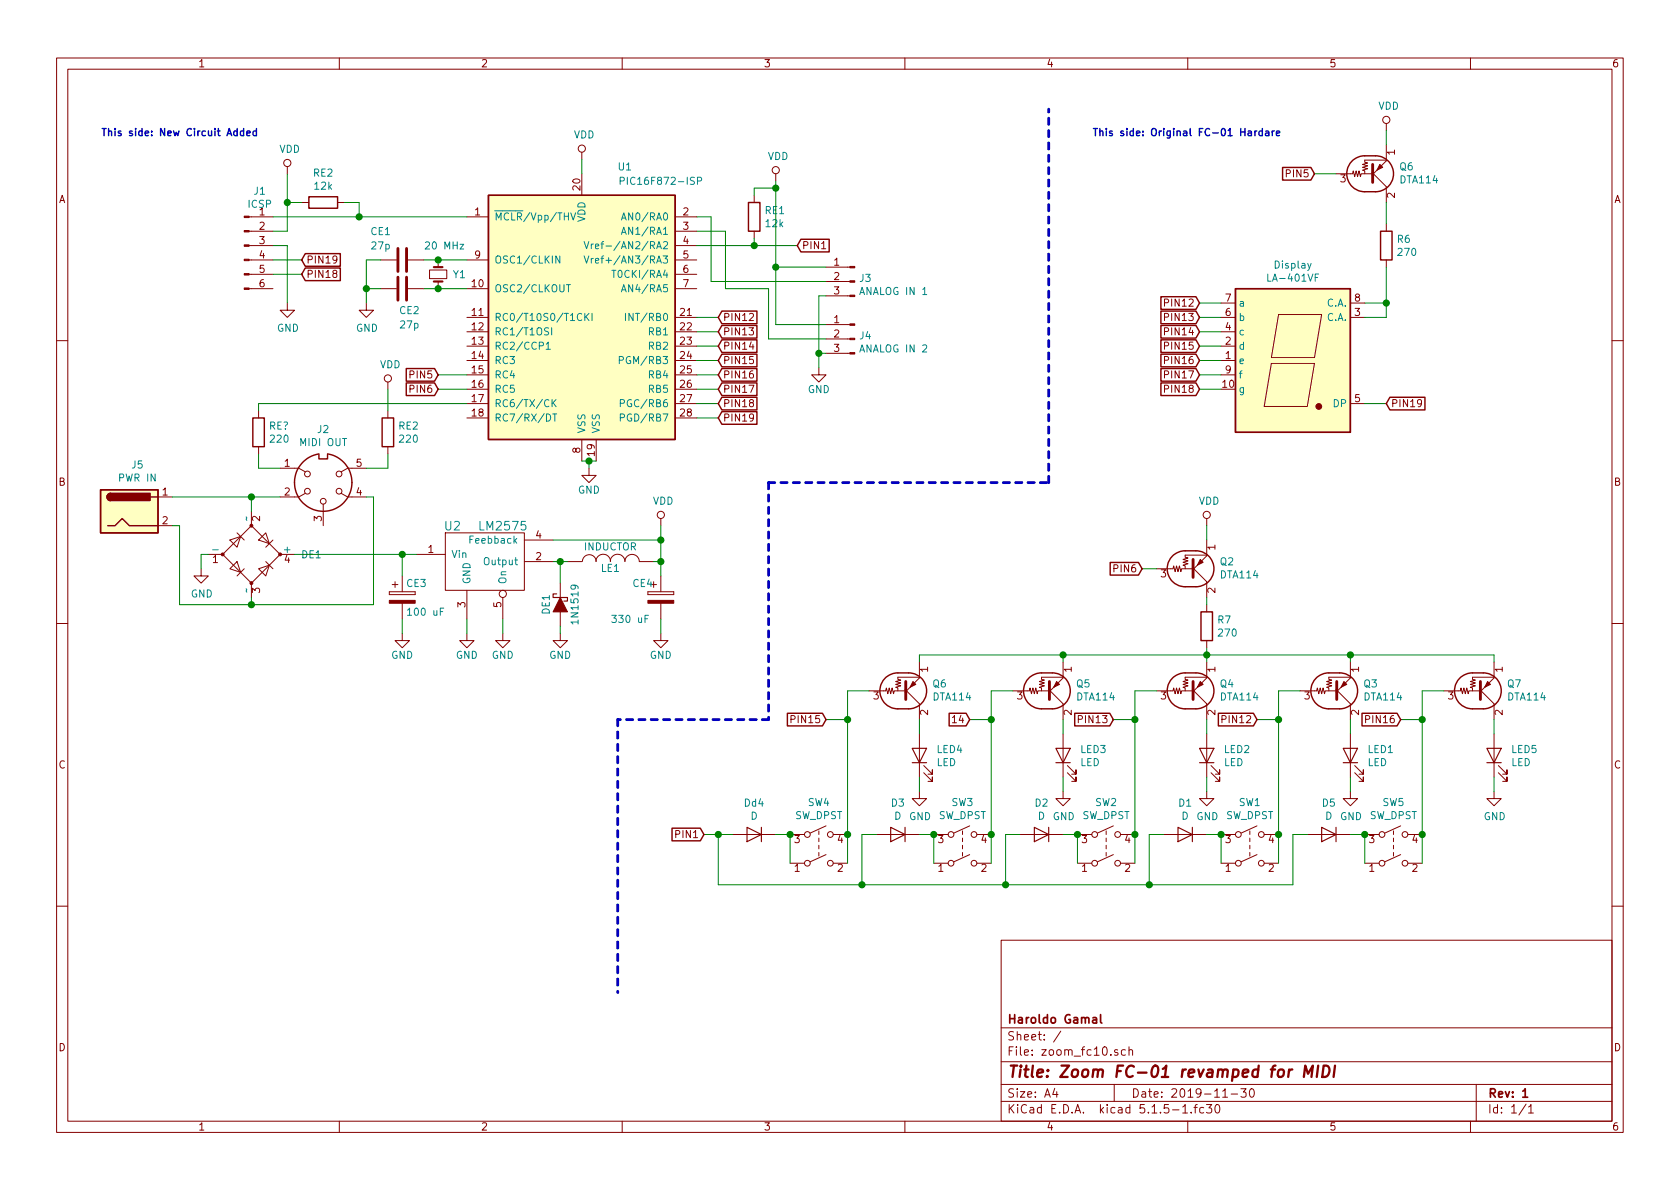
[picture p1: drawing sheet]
<svg xmlns="http://www.w3.org/2000/svg" width="297mm" height="210mm" viewBox="0 0 297 210" stroke-linecap="round" stroke-linejoin="round" font-family="sans-serif">
<g fill="none" stroke="#840000" stroke-width=".18">
<path d="M10 10.3h277v189.9h-277zM12 12.2h273v186.1h-273zM60 10.3v1.9M110 10.3v1.9M160 10.3v1.9M210 10.3v1.9M260 10.3v1.9M44 38.3h4.3M50.8 29.5v1.2M53.3 35.8h1.3M59.7 35.8h1.3M82.5 38.3h3.9"/>
<path d="M102.9 26.9v1.3M102.9 30.7v3.8M119.4 38.3h3.8M133.3 34.5v1.3M137.2 30.7v1.3M236.2 30.7h2.9l.2-.5 .2 1 .3-1 .2 1 .3-1 .2 1 .2-.5h1.9M242.6 30.5l2.5 2.5v2.8M245.1 25.6v2.8l-2.5 2.6M245.1 28.3h-3.8v.4l.5 .1-.9 .3 .9 .2-.9 .3 .9 .2-.9 .3 .4 .1v.5M245.1 21.8v1.3M245.1 39.6v1.3M44 51h4.3"/>
<path d="M44 48.5h4.3M44 46h4.3M44 43.4h4.3M44 40.9h4.3M50.8 53.6v1.3h1.3l-1.3 1.2-1.3-1.2h1.3M64.8 53.6v1.3h1.2l-1.2 1.2-1.3-1.2h1.3M67.3 51h2.8M67.3 46h2.8M72.1 51h2.8M72.1 46h2.8M75.9 47.7h3.1v1.6h-3.1zM77.5 46v1.2"/>
<path d="M77.5 49.8v1.2M82.5 51h3.9M82.5 46h3.9M82.5 56.1h3.9M82.5 58.7h3.9M119.4 51h3.8M119.4 48.5h3.8M119.4 46h3.8M119.4 43.4h3.8M119.4 40.9h3.8M119.4 56.1h3.8M119.4 58.7h3.8"/>
<path d="M133.3 40.9v1.3M145.3 44h.7M146 59.9h4.3M146 57.4h4.3M146 52.3h4.3M146 49.8h4.3M146 47.2h4.3M205.9 56.1l.6-.1 .1-.2v-.3l-.2-.1h-.5v1.3M205.9 58.6h.6l.1-.2v-.3l-.2-.1h-.5v1.2M205.9 53.5h.6l.1-.2v-.3l-.2-.1h-.5v1.2M215.9 56.1h2.5M215.9 58.7h2.5"/>
<path d="M215.9 53.6h2.5M226.1 55.6h7.6l-1.3 7.6h-7.6zM238.8 56.1h2.5M238.8 53.6h2.5M245.1 46v1.2M10 60.2h2M45.7 72.6v1.3M45.7 79v1.3M68.6 67.6v1.2M68.6 72.6v1.3M68.6 79v1.3M82.5 61.2h3.9"/>
<path d="M82.5 63.7h3.9M82.5 66.3h3.9M82.5 68.8h3.9M82.5 71.4h3.9M82.5 73.9h3.9M102.9 77.7v3.8M105.4 77.7v3.8M119.4 61.2h3.8M119.4 63.7h3.8M119.4 66.3h3.8M119.4 68.8h3.8M119.4 71.4h3.8"/>
<path d="M119.4 73.9h3.8M132.4 68.1h.9l-.6 1.3M132.8 60.4l-.3 .9h.8M144.8 65v1.3h1.2l-1.2 1.3-1.3-1.3h1.3M146 62.5h4.3M205.9 61.2l.6-.1 .1-.2v-.3l-.2-.1h-.5v1.3M205.9 63.7l.6-.1 .1-.1v-.3l-.2-.2h-.5v1.3M205.9 66.2h.6l.1-.2v-.3l-.2-.1h-.5v1.2M205.9 68.8l.6-.1 .1-.2v-.3l-.2-.1h-.5v1.3M215.9 61.2h2.5M215.9 63.7h2.5M215.9 66.3h2.5"/>
<path d="M224.8 64.3h7.6l-1.3 7.6h-7.6zM238.8 71.4h2.5M285 60.2h2M27.9 87.9h2.6M27.9 93h2.6M36.8 98h2.6M40.6 95.5l1.9-.6-.6 1.9zM41.9 94.2l1.3 1.3M44.4 93l5.1 5-5.1 5.1-5-5.1zM44.4 90.4v2.6M45.7 95.5l1.3-1.3 .6 1.9zM47 99.3l1.3 1.3"/>
<path d="M48.3 95.5l-1.3 1.3M49.5 82.8h3.3l1.2 .6M49.5 98h2.6M54 87.2l-1.2 .7h-3.3M57.1 89.1v3.9M60.3 87.2l1.2 .7h3.3M64.8 82.8h-3.3l-1.2 .6M73.7 98h5M78.7 94.2h14v10.2h-14zM92.7 99.3h5.1M92.7 95.5h5.1M100.3 99.3h2.6"/>
<path d="M103 99.3a1.22 1.22 0 0 1 1.2-1.2 1.22 1.22 0 0 1 1.2 1.2M104.1 82.8v1.3h1.3l-1.3 1.2-1.2-1.2h1.2M105.4 99.3a1.3 1.3 0 0 1 1.3-1.3 1.3 1.3 0 0 1 1.2 1.3M107.9 99.3a1.3 1.3 0 0 1 1.3-1.3 1.3 1.3 0 0 1 1.3 1.3 1.27 1.27 0 0 1 1.3-1.3 1.27 1.27 0 0 1 1.2 1.3M113 99.3h2.6M116.8 91.7v1.3M213.4 95.5v2.8l-2.6 2.5M213.4 98.2h-3.9v.3l.6 .2-.9 .2 .9 .3-.9 .2 .9 .3-.9 .2 .3 .2v.5M213.4 91.7v1.3M10 110.3h2M35.6 100.6v1.2h1.2l-1.2 1.3-1.3-1.3h1.3M40.6 100.6l1.3-1.3 .6 1.9z"/>
<path d="M43.2 100.6l-1.3 1.2M44.4 103.1v2.6M45.7 100.6l1.9-.7-.6 1.9zM68.8 104.6v.6zM68.8 105.2h4.6zM68.8 104.6h4.6zM69.3 103.4h1.1zM69.8 102.9v1zM71.1 112v1.3h1.3l-1.3 1.2-1.3-1.2h1.3M71.1 101.8v2.8M71.1 106.7v2.8M73.4 104.6v.6z"/>
<path d="M82.5 112v1.3h1.3l-1.3 1.2-1.2-1.2h1.2M82.5 104.4v5.1M88.9 112v1.3h1.3l-1.3 1.2-1.3-1.2h1.3M88.9 105.7v3.8M99.1 112v1.3h1.2l-1.2 1.2-1.3-1.2h1.3M99.1 103.1v2.6M99.1 108.2v2.5M114.6 104.6v.6zM114.6 105.2h4.5zM114.6 104.6h4.5zM115.1 103.4h1zM116.8 112v1.3h1.3l-1.3 1.2-1.2-1.2h1.2"/>
<path d="M116.8 101.8v2.8M116.8 106.7v2.8M119.1 104.6v.6zM162.6 117.1v2.8l-2.6 2.5M162.6 119.8h-3.9v.3l.6 .2-.9 .2 .9 .3-.9 .2 .9 .3-.9 .2 .3 .2v.5M188 117.1v2.8l-2.6 2.5M188 119.8h-3.9v.3l.6 .2-.9 .2 .9 .3-.9 .2 .9 .3-.9 .2 .3 .2v.5M204.5 100.6h2.9l.1-.5 .3 1 .2-1 .3 1 .2-1 .3 1 .1-.5h1.9M210.8 100.3l2.6 2.6v2.8M213.4 117.1v2.8l-2.6 2.5M213.4 119.8h-3.9v.3l.6 .2-.9 .2 .9 .3-.9 .2 .9 .3-.9 .2 .3 .2v.5M213.4 106.9v1.3"/>
<path d="M213.4 113.3v1.2M238.8 117.1v2.8l-2.6 2.5M238.8 119.8h-3.9v.3l.6 .2-.9 .2 .9 .3-.9 .2 .9 .3-.9 .2 .3 .2v.5M264.2 117.1v2.8l-2.6 2.5M264.2 119.8h-3.9v.3l.6 .2-.9 .2 .9 .3-.9 .2 .9 .3-.9 .2 .3 .2v.5M285 110.3h2M139.9 127.2l.6-.1 .1-.1-.1-.3-.2-.2h-.4v1.3M153.7 122.2h2.9l.1-.5 .3 1 .2-1 .3 1 .2-1 .3 1 .1-.5h1.9M160 121.9l2.6 2.6v2.7M162.6 139.9v1.3h1.2l-1.2 1.3-1.3-1.3h1.3M162.6 129.8v7.6M163.3 136.6l1.5 1.6v-.8v.8h-.7"/>
<path d="M163.3 135.4l1.5 1.5v-.8v.8h-.7M179.1 122.2h2.9l.1-.5 .3 1 .2-1 .3 1 .2-1 .3 1 .1-.5h1.9M185.4 121.9l2.6 2.6v2.7M188 139.9v1.3h1.2l-1.2 1.3-1.3-1.3h1.3M188 129.8v7.6M188.7 136.6l1.5 1.6v-.8v.8h-.7M188.7 135.4l1.5 1.5v-.8v.8h-.7M190.7 127.2l.6-.1 .1-.1-.1-.3-.2-.2h-.4v1.3M204.5 122.2h2.9l.1-.5 .3 1 .2-1 .3 1 .2-1 .3 1 .1-.5h1.9M210.8 121.9l2.6 2.6v2.7M213.4 139.9v1.3h1.2l-1.2 1.3-1.3-1.3h1.3M213.4 129.8v7.6"/>
<path d="M214.1 136.6l1.5 1.6v-.8v.8h-.7M214.1 135.4l1.5 1.5v-.8v.8h-.7M216.1 127.2l.6-.1 .1-.1-.1-.3-.2-.2h-.4v1.3M229.9 122.2h2.9l.1-.5 .3 1 .2-1 .3 1 .2-1 .3 1 .1-.5h1.9M236.2 121.9l2.6 2.6v2.7M238.8 139.9v1.3h1.2l-1.2 1.3-1.3-1.3h1.3M238.8 129.8v7.6M239.5 136.6l1.5 1.6v-.8v.8h-.7M239.5 135.4l1.5 1.5v-.8v.8h-.7M241.5 127.2l.6-.1 .1-.1-.1-.3-.2-.2h-.4v1.3M255.3 122.2h2.9l.1-.5 .3 1 .2-1 .3 1 .2-1 .3 1 .1-.5h1.9M261.6 121.9l2.6 2.6v2.7"/>
<path d="M264.2 139.9v1.3h1.2l-1.2 1.3-1.3-1.3h1.3M264.2 129.8v7.6M264.9 136.6l1.5 1.6v-.8v.8h-.7M264.9 135.4l1.5 1.5v-.8v.8h-.7M129.5 147.6h7.7M139.7 147.6h2.5M139.7 152.6h2.5M144.8 146.9v.7M144.8 148.2v.6M144.8 149.5v.6M144.8 150.7v.7M146 151.1l-2.7 1.3"/>
<path d="M146 146l-2.7 1.3M147.3 147.6h2.6M147.3 152.6h2.6M154.9 147.6h7.7M165.1 147.6h2.5M165.1 152.6h2.5M170.2 146.9v.7M170.2 148.2v.6M170.2 149.5v.6M170.2 150.7v.7M171.4 151.1l-2.7 1.3M171.4 146l-2.7 1.3"/>
<path d="M172.7 147.6h2.6M172.7 152.6h2.6M180.3 147.6h7.7M190.5 147.6h2.5M190.5 152.6h2.5M195.6 146.9v.7M195.6 148.2v.6M195.6 149.5v.6M195.6 150.7v.7M196.8 151.1l-2.7 1.3M196.8 146l-2.7 1.3M198.1 147.6h2.6"/>
<path d="M198.1 152.6h2.6M205.7 147.6h7.7M215.9 147.6h2.5M215.9 152.6h2.5M221 146.9v.7M221 148.2v.6M221 149.5v.6M221 150.7v.7M222.2 151.1l-2.7 1.3M222.2 146l-2.7 1.3M223.5 147.6h2.6M223.5 152.6h2.6"/>
<path d="M231.1 147.6h7.7M241.3 147.6h2.5M241.3 152.6h2.5M246.4 146.9v.7M246.4 148.2v.6M246.4 149.5v.6M246.4 150.7v.7M247.6 151.1l-2.7 1.3M247.6 146l-2.7 1.3M248.9 147.6h2.6M248.9 152.6h2.6M10 160.2h2"/>
<path d="M177 166.3h108v32h-108zM285 160.2h2M60 198.3v1.9M110 198.3v1.9M160 198.3v1.9M177 194.8h108M177 191.8h108M177 187.8h108M177 181.8h108M186.5 192.5l-.4 1h1M186.8 193v1M187.6 182.3l-1.3 2"/>
<path d="M197 191.8v3M197.6 185.7l-.3-.1-.2 .2v.2l.5 .2v.3h-.5M199 185.7l-.4-.1-.3 .3v.6l.3 .1 .4-.1M199.6 185.7l.2-.1 .4 .1 .1 .9M199.6 185.1v1.5M209.1 195.8l.4-.5v1.5M209.1 196.8h.9M210 198.3v1.9M210.6 196.7v.1M211.1 195.8h.6M211.7 195.3l-.4 .2v1.3M212.8 195.9l-.4-.1-.3 .3 .1 .6 .2 .1 .4-.1"/>
<path d="M213.3 195.3h.9l-.5 .6 .5 .1v.7l-.2 .1-.7-.1M215 195.4l.3-.1a.94 .94 0 0 1 0 1.5 .8 .8 0 0 1-.6-.6 .8 .8 0 0 1 .3-.8zM216.2 194h.8M217.7 193.5h1.1M219.4 192.5h.9l-.5 .6 .5 .1v.7l-.3 .1-.6-.1M221.1 192.6l.2-.1a.8 .8 0 0 1 .5 .8 .8 .8 0 0 1-.5 .7 1 1 0 0 1-.2-1.4zM260 198.3v1.9M261 191.8v6.5M269.8 195.2l-1.2 2M270.3 195.8l.4-.5v1.5M270.3 196.8h.8"/>
<circle cx="50.8" cy="28.8" r=".63"/>
<circle cx="102.9" cy="26.3" r=".63"/>
<circle cx="137.2" cy="30.1" r=".63"/>
<circle cx="245.1" cy="21.2" r=".63"/>
<circle cx="68.6" cy="66.9" r=".63"/>
<circle cx="54.4" cy="86.9" r=".51"/>
<circle cx="54.4" cy="83.8" r=".51"/>
<circle cx="57.2" cy="88.6" r=".51"/>
<circle cx="59.9" cy="83.8" r=".51"/>
<circle cx="59.9" cy="86.9" r=".51"/>
<circle cx="116.8" cy="91.1" r=".63"/>
<circle cx="213.4" cy="91.1" r=".63"/>
<circle cx="88.9" cy="105" r=".63"/>
<circle cx="142.7" cy="147.6" r=".51"/>
<circle cx="142.7" cy="152.6" r=".51"/>
<circle cx="146.8" cy="147.6" r=".51"/>
<circle cx="146.8" cy="152.6" r=".51"/>
<circle cx="168.1" cy="152.6" r=".51"/>
<circle cx="168.1" cy="147.6" r=".51"/>
<circle cx="172.2" cy="147.6" r=".51"/>
<circle cx="172.2" cy="152.6" r=".51"/>
<circle cx="193.5" cy="147.6" r=".51"/>
<circle cx="193.5" cy="152.6" r=".51"/>
<circle cx="197.6" cy="152.6" r=".51"/>
<circle cx="197.6" cy="147.6" r=".51"/>
<circle cx="218.9" cy="147.6" r=".51"/>
<circle cx="218.9" cy="152.6" r=".51"/>
<circle cx="223" cy="152.6" r=".51"/>
<circle cx="223" cy="147.6" r=".51"/>
<circle cx="244.3" cy="147.6" r=".51"/>
<circle cx="244.3" cy="152.6" r=".51"/>
<circle cx="248.4" cy="147.6" r=".51"/>
<circle cx="248.4" cy="152.6" r=".51"/>
</g>
<path d="M194.6 179.4v1.3l.2 .2M193.2 180h.6l.1 .9M193.9 180.3l-.5 .1-.2 .2 .2 .3 .5-.1M269.2 193l.5-.5v1.5M269.2 194h.9" fill="none" stroke="#840000" stroke-width=".3"/>
<path d="M228.5 189.1a.54 .54 0 0 0-.6 .4M230.5 190.4l.3-2 .5 1.5 .8-1.5-.2 2M233.1 188.4l-.3 2M234 188.4h.5a1.09 1.09 0 0 1 .6 1.1 1.09 1.09 0 0 1-.8 .9h-.5zM236 188.4l-.2 2" fill="none" stroke="#840000" stroke-width=".41"/>
<g fill="none" stroke="#840000" stroke-width=".25">
<path d="M54.6 34.8h5.1v2h-5.1zM86.4 34.5h33v43.2h-33zM132.3 35.8h2.1v5.1h-2.1zM226.8 29.6h5l.6 1.1-.6 1.1h-5zM239 28.5a3.3 3.3 0 0 1 2.3-.9h1.9a3.2 3.2 0 0 1 3.2 3.1 3.2 3.2 0 0 1-3.2 3.2h-1.9a3.2 3.2 0 0 1-2.9-2 3.2 3.2 0 0 1 .6-3.4zM54 47.4h6.2v2.2h-6.2l-.7-1.1zM54 44.9h6.2v2.2h-6.2l-.7-1.1zM127.6 57.6h6.2v2.2h-6.2l-.6-1.1zM127.6 55h6.2v2.2h-6.2l-.6-1.1zM141.6 42.3h5v2.2h-5l-.6-1.1zM205.3 55h6.2l.6 1.1-.6 1.1h-6.2zM205.3 57.6h6.2l.6 1.1-.6 1.1h-6.2z"/>
<path d="M205.3 52.5h6.2l.6 1.1-.6 1.1h-6.2zM218.4 51h20.4v25.4h-20.4zM244.1 40.9h2v5.1h-2zM44.7 73.9h2v5.1h-2zM67.6 73.9h2v5.1h-2zM71.8 67.7h5l.7 1.1-.7 1.1h-5zM71.8 65.2h5l.7 1.1-.7 1.1h-5zM127.6 70.3h6.2v2.2h-6.2l-.6-1.1zM127.6 67.7h6.2v2.2h-6.2l-.6-1.1zM127.6 65.2h6.2v2.2h-6.2l-.6-1.1zM127.6 72.8h6.2v2.2h-6.2l-.6-1.1zM127.6 60.1h6.2v2.2h-6.2l-.6-1.1z"/>
<path d="M127.6 62.6h6.2v2.3h-6.2l-.6-1.2zM205.3 60.1h6.2l.6 1.1-.6 1.1h-6.2zM205.3 62.6h6.2l.6 1.1-.6 1.2h-6.2zM205.3 65.2h6.2l.6 1.1-.6 1.1h-6.2zM205.3 67.7h6.2l.6 1.1-.6 1.1h-6.2zM245.7 70.3h6.2v2.2h-6.2l-.6-1.1zM17.8 86.6h10.1v7.6h-10.1zM19 93h1.3l1.3-1.3 1.3 1.3h5M19.6 87.2a.63 .63 0 0 0-.7 .7 .63 .63 0 0 0 .7 .6M26.7 87.9h1.2M56.4 80.3a5.1 5.1 0 0 0-3.5 7.8 5.1 5.1 0 0 0 8.5 0 5.1 5.1 0 0 0-3.5-7.8M56.4 80.4v.7h1.5v-.7"/>
<path d="M196.3 99.5h5l.6 1.1-.6 1.1h-5zM207.3 98.3a3.3 3.3 0 0 1 2.2-.9h2a3.2 3.2 0 0 1 3.1 3.2 3.2 3.2 0 0 1-3.1 3.2h-2a3.2 3.2 0 0 1-2.9-2 3.2 3.2 0 0 1 .7-3.5zM156.5 119.9a3.3 3.3 0 0 1 2.2-.9h2a3.2 3.2 0 0 1 3.1 3.2 3.2 3.2 0 0 1-3.1 3.1h-2a3.2 3.2 0 0 1-2.9-1.9 3.2 3.2 0 0 1 .7-3.5zM181.9 119.9a3.3 3.3 0 0 1 2.2-.9h2a3.2 3.2 0 0 1 3.1 3.2 3.2 3.2 0 0 1-3.1 3.1h-2a3.2 3.2 0 0 1-2.9-1.9 3.2 3.2 0 0 1 .7-3.5zM207.3 119.9a3.3 3.3 0 0 1 2.2-.9h2a3.2 3.2 0 0 1 3.1 3.2 3.2 3.2 0 0 1-3.1 3.1h-2a3.2 3.2 0 0 1-2.9-1.9 3.2 3.2 0 0 1 .7-3.5zM212.3 108.2h2.1v5.1h-2.1zM232.7 119.9a3.3 3.3 0 0 1 2.2-.9h2a3.2 3.2 0 0 1 3.1 3.2 3.2 3.2 0 0 1-3.1 3.1h-2a3.2 3.2 0 0 1-2.9-1.9 3.2 3.2 0 0 1 .7-3.5zM258.1 119.9a3.3 3.3 0 0 1 2.2-.9h2a3.2 3.2 0 0 1 3.1 3.2 3.2 3.2 0 0 1-3.1 3.1h-2a3.2 3.2 0 0 1-2.9-1.9 3.2 3.2 0 0 1 .7-3.5zM139.2 126.1h6.2l.6 1.1-.6 1.2h-6.2zM167.8 126.1h3l.6 1.1-.6 1.2h-3zM190 126.1h6.2l.6 1.1-.6 1.2h-6.2zM215.4 126.1h6.2l.6 1.1-.6 1.2h-6.2z"/>
<path d="M240.8 126.1h6.2l.6 1.1-.6 1.2h-6.2zM118.8 146.5h5l.7 1.1-.7 1.1h-5z"/>
</g>
<g fill="#840000" stroke="#840000" stroke-width=".18">
<path d="M43.2 50.9h.8v.3h-.8z"/>
<path d="M43.2 48.4h.8v.2h-.8z"/>
<path d="M43.2 45.8h.8v.3h-.8z"/>
<path d="M43.2 43.3h.8v.3h-.8z"/>
<path d="M43.2 40.8h.8v.2h-.8z"/>
<path d="M43.2 38.2h.8v.3h-.8z"/>
<path d="M244 29.1l.5 .5-1 .5z"/>
<path d="M237.6 120.5l.5 .5-1 .5z"/>
<path d="M150.3 62.4h.8v.2h-.8z"/>
<path d="M150.3 59.8h.8v.3h-.8z"/>
<path d="M150.3 57.3h.8v.2h-.8z"/>
<path d="M150.3 52.2h.8v.2h-.8z"/>
<path d="M150.3 49.7h.8v.2h-.8z"/>
<path d="M150.3 47.1h.8v.3h-.8z"/>
<path d="M114.6 106.2h4.5v.5h-4.5z"/>
<path d="M68.8 106.2h4.6v.5h-4.6z"/>
<path d="M99.1 105.7l1.2 2.5h-2.5z"/>
<path d="M161.4 120.5l.5 .5-1 .5z"/>
<path d="M186.8 120.5l.5 .5-1 .5z"/>
<path d="M212.2 120.5l.5 .5-1 .5z"/>
<path d="M263 120.5l.5 .5-1 .5z"/>
<path d="M212.2 98.9l.5 .5-1 .5z"/>
<circle cx="233.2" cy="71.9" r=".51"/>
<circle cx="39.4" cy="98" r=".25"/>
<circle cx="44.4" cy="103.1" r=".25"/>
<circle cx="44.4" cy="93" r=".25"/>
<circle cx="49.5" cy="98" r=".25"/>
</g>
<path d="M70.4 43.9v4.1M70.4 49v4.1M71.9 43.9v4.1M71.9 49v4.1" fill="none" stroke="#840000" stroke-width=".51"/>
<path d="M76.7 47.2h1.5M76.7 49.8h1.5" fill="none" stroke="#840000" stroke-width=".38"/>
<g fill="#ffffc2" stroke="#ffffc2" stroke-width=".18">
<path d="M86.4 34.5h33v43.2h-33z"/>
<path d="M218.4 51h20.4v25.4h-20.4z"/>
<path d="M17.8 86.6h10.1v7.6h-10.1z"/>
</g>
<g fill="none" stroke="#008484" stroke-width=".18">
<path d="M100.9 37.6l.4 1.3 .5-1.3M109.7 32l.6-.1v-.4l-.6-.2v1.3M109.9 38.9l.4-1.3 .4 1.3M110 38.6h.6M123.3 32l.7-.1v-.4l-.2-.2h-.5v1.3M97 58h-.5l-.2 .1v.2l.1 .2 .5 .2 .1 .3-.3 .2h-.4M97.5 58v1.2M99 45.3v1.2l-.7-1.2v1.2M100.2 50.3h.7M100.5 50.3v1.3M102.9 55.5a.51 .51 0 0 0-.7 0 .51 .51 0 0 0-.1 .7 .46 .46 0 0 0 .2 .4 .46 .46 0 0 0 .6 0M103.3 42.7l.4 1.3 .4-1.3"/>
<path d="M103.3 45.3l.4 1.2 .4-1.2M103.4 55.4v1.3M103.6 56l.5 .7M104.1 55.4l-.7 .8M104.5 43.1v.9M104.5 45.7v.8M104.7 55.4v1.3M104.9 43.1l-.4 .3M104.9 45.7l-.4 .2M105.3 43.6l.6-.1-.1-.3-.3-.1-.2 .2v.6h.5M108.2 47.8h.7M108.5 47.8v1.3"/>
<path d="M109.9 41.4l.4-1.2 .4 1.2M109.9 51.6l.4-1.3 .4 1.3M110 41.1h.6M110 51.3h.6M110.6 55.4v1.3M163.1 52.1h.8M233.1 48.5h-.6v1.2M96.6 60.9l.3-.4v1.3M96.6 61.8h.7M96.6 73.2a.64 .64 0 0 1 .8 .6 .64 .64 0 0 1-.8 .7zM97.6 70.7v1.2M97.7 73.2h.8"/>
<path d="M97.8 71.2l.5 .7M98.1 73.2v1.3M98.3 70.7l-.7 .7M109.5 63.7l.6-.1 .1-.1v-.3l-.2-.2h-.5v1.3M109.7 71.3l.7-.1v-.4l-.7-.1v1.2M109.7 73.9l.7-.1v-.5l-.7-.1v1.3M43.5 91.4l.1 .6M43.5 104.1l.1 .6"/>
</g>
<g fill="#840000" stroke="#840000" stroke-width=".51">
<path d="M242.7 29.1v3.2z"/>
<path d="M236.3 120.5v3.2z"/>
<path d="M160.1 120.5v3.2z"/>
<path d="M185.5 120.5v3.2z"/>
<path d="M210.9 120.5v3.2z"/>
<path d="M261.7 120.5v3.2z"/>
<path d="M210.9 98.9v3.2z"/>
</g>
<g fill="none" stroke="#840000" stroke-width=".2">
<path d="M98.4 105h-.6v.7h2.5v.6h-.6M161.3 132.3h2.5l-1.2 2.6zM161.3 134.9h2.5M186.7 132.3h2.5l-1.2 2.6zM186.7 134.9h2.5M212.1 132.3h2.5l-1.2 2.6zM212.1 134.9h2.5M237.5 132.3h2.5l-1.2 2.6zM237.5 134.9h2.5M262.9 132.3h2.5l-1.2 2.6zM262.9 134.9h2.5M132.1 146.3l2.5 1.3-2.5 1.2z"/>
<path d="M134.6 146.3v2.5M157.5 146.3l2.5 1.3-2.5 1.2zM160 146.3v2.5M182.9 146.3l2.5 1.3-2.5 1.2zM185.4 146.3v2.5M208.3 146.3l2.5 1.3-2.5 1.2zM210.8 146.3v2.5M233.7 146.3l2.5 1.3-2.5 1.2zM236.2 146.3v2.5"/>
</g>
<g fill="#840000" stroke="#840000" stroke-width=".25">
<path d="M19.1 87.4l.5-.2v1.3a.64 .64 0 0 1-.6-.4 .64 .64 0 0 1 .1-.7z"/>
<path d="M19.6 87.2h6.9v1.3h-6.9z"/>
</g>
<path d="M135.9 85.3v41.9M135.9 85.3h49.5M185.4 85.3v-66M109.2 127.2v48.3M135.9 127.2h-26.7" fill="none" stroke="#0000c2" stroke-width=".51" stroke-dasharray="1.1 1.1"/>
<g fill="none" stroke="#008400" stroke-width=".18">
<path d="M48.3 38.3h34.2M50.8 35.8h2.5M50.8 30.7v10.2h-2.5M61 35.8h2.5v2.5M102.9 28.2v2.5M123.2 38.3h2.5v11.5h20.3M137.2 33.3h-3.9v1.2M137.2 32v25.4h8.8M232.4 30.7h3.8M245.1 23.1v2.5M245.1 35.8v3.8M48.3 46h5"/>
<path d="M48.3 48.5h5M48.3 43.4h2.5v10.2M64.8 51h2.5M67.3 46h-2.5v7.6M74.9 46h7.6M74.9 51h7.6M123.2 43.4h17.8M123.2 40.9h5.1v10.1h7.6v8.9h10.1M123.2 58.7h3.8M123.2 56.1h3.8M133.3 42.2v1.2M137.2 47.2h8.8"/>
<path d="M146 52.3h-1.2v12.7M212.1 58.7h3.8M212.1 53.6h3.8M212.1 56.1h3.8M241.3 53.6h3.8M245.1 47.2v8.9h-3.8M68.6 68.8v3.8M77.5 68.8h5M77.5 66.3h5M82.5 71.4h-36.8v1.2M123.2 68.8h3.8M123.2 71.4h3.8"/>
<path d="M123.2 63.7h3.8M123.2 66.3h3.8M123.2 73.9h3.8M123.2 61.2h3.8M144.8 62.5h1.2M212.1 68.8h3.8M212.1 63.7h3.8M212.1 66.3h3.8M212.1 61.2h3.8M241.3 71.4h3.8M30.5 87.9h19M36.8 98h-1.2v2.6"/>
<path d="M44.4 87.9v2.5M45.7 80.3v2.5h3.8M52.1 98h21.6M64.8 87.9h1.2v19h-34.3v-13.9h-1.2M68.6 80.3v2.5h-3.8M71.1 98v3.8M97.8 95.5h19M97.8 99.3h2.5M99.1 99.3v3.8M102.9 81.5h2.5M104.1 81.5v1.3M115.6 99.3h1.2"/>
<path d="M116.8 93v8.8M213.4 93v2.5M44.4 105.7v1.2M71.1 109.5v2.5M82.5 109.5v2.5M88.9 109.5v2.5M99.1 110.7v1.3M116.8 109.5v2.5M162.6 117.1v-1.3h101.6v1.3M188 115.8v1.3M201.9 100.6h2.6M213.4 105.7v1.2"/>
<path d="M213.4 114.5v2.6M238.8 115.8v1.3M146 127.2h3.9M153.7 122.2h-3.8v30.4M162.6 127.2v2.6M162.6 137.4v2.5M171.4 127.2h3.9M179.1 122.2h-3.8v30.4M188 127.2v2.6M188 137.4v2.5M196.8 127.2h3.9M204.5 122.2h-3.8v30.4"/>
<path d="M213.4 127.2v2.6M213.4 137.4v2.5M222.2 127.2h3.9M229.9 122.2h-3.8v30.4M238.8 127.2v2.6M238.8 137.4v2.5M247.6 127.2h3.9M255.3 122.2h-3.8v30.4M264.2 127.2v2.6M264.2 137.4v2.5M124.5 147.6h5M127 147.6v8.9h101.6v-8.9h2.5"/>
<path d="M137.2 147.6h2.5v5M154.9 147.6h-2.5v8.9M162.6 147.6h2.5v5M180.3 147.6h-2.5v8.9M188 147.6h2.5v5M205.7 147.6h-2.5v8.9M213.4 147.6h2.5v5M238.8 147.6h2.5v5"/>
</g>
<g fill="none" stroke="#0000c2" stroke-width=".25">
<path d="M43.1 23.2h-.4l-.2 .2 .1 .5h.5M43.1 22.7v1.3M43.6 23.6l.6-.1v-.3h-.4l-.2 .1 .1 .6h.5M45.3 23.2h-.3l-.3 .2 .2 .5h.4M45.3 22.7v1.3M221.9 23.2v.8M222.2 23.2h-.2l-.1 .2M223.2 23.2h-.4l-.2 .2 .1 .5h.5M223.2 22.7v1.3M223.8 23.2h.5v.8M224.3 23.5h-.4l-.2 .2 .1 .2h.5M224.9 23.2v.8"/>
<path d="M225.3 23.2l-.4 .2M225.7 23.6l.6-.1-.1-.3h-.3l-.2 .1v.6h.5"/>
</g>
<g fill="#008400" stroke="#008400" stroke-width=".25">
<circle cx="144.8" cy="62.5" r=".51"/>
<circle cx="213.4" cy="115.8" r=".51"/>
<circle cx="200.7" cy="147.6" r=".51"/>
<circle cx="175.3" cy="147.6" r=".51"/>
<circle cx="44.5" cy="106.9" r=".51"/>
<circle cx="226.1" cy="147.6" r=".51"/>
<circle cx="251.5" cy="147.6" r=".51"/>
<circle cx="104.1" cy="81.5" r=".51"/>
<circle cx="44.5" cy="87.9" r=".51"/>
<circle cx="149.9" cy="147.6" r=".51"/>
<circle cx="139.7" cy="147.6" r=".51"/>
<circle cx="127" cy="147.6" r=".51"/>
<circle cx="63.5" cy="38.3" r=".51"/>
<circle cx="245.1" cy="53.6" r=".51"/>
<circle cx="152.4" cy="156.5" r=".51"/>
<circle cx="50.8" cy="35.8" r=".51"/>
<circle cx="177.8" cy="156.5" r=".51"/>
<circle cx="133.4" cy="43.4" r=".51"/>
<circle cx="203.2" cy="156.5" r=".51"/>
<circle cx="238.8" cy="115.8" r=".51"/>
<circle cx="241.3" cy="147.6" r=".51"/>
<circle cx="215.9" cy="147.6" r=".51"/>
<circle cx="190.5" cy="147.6" r=".51"/>
<circle cx="165.1" cy="147.6" r=".51"/>
<circle cx="99.1" cy="99.3" r=".51"/>
<circle cx="149.9" cy="127.2" r=".51"/>
<circle cx="116.8" cy="99.3" r=".51"/>
<circle cx="188" cy="115.8" r=".51"/>
<circle cx="64.8" cy="51" r=".51"/>
<circle cx="71.1" cy="98" r=".51"/>
<circle cx="251.5" cy="127.2" r=".51"/>
<circle cx="116.8" cy="95.5" r=".51"/>
<circle cx="226.1" cy="127.2" r=".51"/>
<circle cx="77.5" cy="51" r=".51"/>
<circle cx="200.7" cy="127.2" r=".51"/>
<circle cx="137.2" cy="33.3" r=".51"/>
<circle cx="175.3" cy="127.2" r=".51"/>
<circle cx="77.5" cy="46" r=".51"/>
<circle cx="137.2" cy="47.2" r=".51"/>
</g>
<text font-size="2.8" fill="#840000" x="178" y="190.5">Title: Zoom FC-01 revamped for MIDI</text>
<g font-size="2.1" fill="#008484">
<text x="78.7" y="93.8">U2</text>
<text x="85" y="93.8">LM2575</text>
</g>
<g font-size="2.1" fill="#840000">
<text x="178" y="184">Sheet: /</text>
<text x="178" y="181">Haroldo Gamal</text>
<text x="178" y="186.7">File: zoom_fc10.sch</text>
<text x="178" y="196.9">KiCad E.D.A. kicad 5.1.5-1.fc30</text>
<text x="178" y="194.1">Size: A4</text>
<text x="200" y="194.1">Date: 2019-11-30</text>
<text x="263" y="194.1">Rev: 1</text>
<text x="263" y="196.9">Id: 1/1</text>
</g>
<g font-size="1.8" fill="#840000">
<text x="35" y="11.9">1</text>
<text x="85" y="11.9">2</text>
<text x="135" y="11.9">3</text>
<text x="185" y="11.9">4</text>
<text x="235" y="11.9">5</text>
<text x="285" y="11.9">6</text>
<text x="246.6" y="27.4" transform="rotate(-90 246.6 27.4)">1</text>
<text x="10.4" y="35.9">A</text>
<text x="102.6" y="33.6" transform="rotate(-90 102.6 33.6)">20</text>
<text x="227.7" y="31.4">PIN5</text>
<text x="237" y="32.3">3</text>
<text x="246.6" y="35" transform="rotate(-90 246.6 35)">2</text>
<text x="285.4" y="35.9">A</text>
<text x="45.9" y="38.1">1</text>
<text x="45.9" y="40.6">2</text>
<text x="84" y="38.1">1</text>
<text x="120.8" y="38.1">2</text>
<text x="120.8" y="40.6">3</text>
<text x="45.9" y="43.2">3</text>
<text x="45.9" y="45.7">4</text>
<text x="54.1" y="46.6">PIN19</text>
<text x="84" y="45.7">9</text>
<text x="120.8" y="43.2">4</text>
<text x="120.8" y="45.7">5</text>
<text x="141.8" y="44.1">PIN1</text>
<text x="147.5" y="47">1</text>
<text x="45.9" y="48.3">5</text>
<text x="45.9" y="50.8">6</text>
<text x="54.1" y="49.1">PIN18</text>
<text x="83.5" y="50.8">10</text>
<text x="120.8" y="48.3">6</text>
<text x="120.8" y="50.8">7</text>
<text x="147.5" y="49.5">2</text>
<text x="147.5" y="52.1">3</text>
<text x="216.7" y="53.3">7</text>
<text x="239.5" y="53.3">8</text>
<text x="83.5" y="55.9">11</text>
<text x="83.5" y="58.4">12</text>
<text x="120.3" y="55.9">21</text>
<text x="120.3" y="58.4">22</text>
<text x="127.8" y="59.3">PIN13</text>
<text x="127.8" y="56.8">PIN12</text>
<text x="147.5" y="57.1">1</text>
<text x="147.5" y="59.7">2</text>
<text x="206.4" y="56.8">PIN13</text>
<text x="206.4" y="59.3">PIN14</text>
<text x="206.4" y="54.2">PIN12</text>
<text x="216.7" y="58.4">4</text>
<text x="216.7" y="55.9">6</text>
<text x="239.5" y="55.9">3</text>
<text x="83.5" y="61">13</text>
<text x="83.5" y="63.5">14</text>
<text x="120.3" y="61">23</text>
<text x="120.3" y="63.5">24</text>
<text x="127.8" y="61.8">PIN14</text>
<text x="127.8" y="64.4">PIN15</text>
<text x="147.5" y="62.2">3</text>
<text x="206.4" y="61.8">PIN15</text>
<text x="206.4" y="64.4">PIN16</text>
<text x="216.7" y="63.5">1</text>
<text x="216.7" y="61">2</text>
<text x="72.7" y="69.5">PIN6</text>
<text x="72.7" y="66.9">PIN5</text>
<text x="83.5" y="66">15</text>
<text x="83.5" y="68.6">16</text>
<text x="83.5" y="71.1">17</text>
<text x="120.3" y="66">25</text>
<text x="120.3" y="68.6">26</text>
<text x="120.3" y="71.1">27</text>
<text x="127.8" y="69.5">PIN17</text>
<text x="127.8" y="66.9">PIN16</text>
<text x="206.4" y="66.9">PIN17</text>
<text x="206.4" y="69.5">PIN18</text>
<text x="216.2" y="68.6">10</text>
<text x="216.7" y="66">9</text>
<text x="239.5" y="71.1">5</text>
<text x="83.5" y="73.7">18</text>
<text x="120.3" y="73.7">28</text>
<text x="127.8" y="72">PIN18</text>
<text x="127.8" y="74.5">PIN19</text>
<text x="245.9" y="72">PIN19</text>
<text x="50.3" y="82.5">1</text>
<text x="63" y="82.5">5</text>
<text x="102.6" y="80.1" transform="rotate(-90 102.6 80.1)">8</text>
<text x="105.2" y="80.6" transform="rotate(-90 105.2 80.6)">19</text>
<text x="10.4" y="85.9">B</text>
<text x="28.7" y="87.6">1</text>
<text x="50.3" y="87.6">2</text>
<text x="63" y="87.6">4</text>
<text x="285.4" y="85.9">B</text>
<text x="28.7" y="92.7">2</text>
<text x="46" y="92.2" transform="rotate(-90 46 92.2)">2</text>
<text x="56.9" y="92.2" transform="rotate(-90 56.9 92.2)">3</text>
<text x="94.8" y="95.2">4</text>
<text x="37.6" y="99.6">1</text>
<text x="50.3" y="99.6">4</text>
<text x="75.7" y="97.8">1</text>
<text x="94.8" y="99.1">2</text>
<text x="197.2" y="101.2">PIN6</text>
<text x="214.9" y="97.3" transform="rotate(-90 214.9 97.3)">1</text>
<text x="46" y="104.9" transform="rotate(-90 46 104.9)">3</text>
<text x="82.3" y="107.4" transform="rotate(-90 82.3 107.4)">3</text>
<text x="88.6" y="107.4" transform="rotate(-90 88.6 107.4)">5</text>
<text x="205.3" y="102.1">3</text>
<text x="214.9" y="104.9" transform="rotate(-90 214.9 104.9)">2</text>
<text x="164.1" y="118.8" transform="rotate(-90 164.1 118.8)">1</text>
<text x="189.5" y="118.8" transform="rotate(-90 189.5 118.8)">1</text>
<text x="214.9" y="118.8" transform="rotate(-90 214.9 118.8)">1</text>
<text x="240.3" y="118.8" transform="rotate(-90 240.3 118.8)">1</text>
<text x="265.7" y="118.8" transform="rotate(-90 265.7 118.8)">1</text>
<text x="154.5" y="123.7">3</text>
<text x="179.9" y="123.7">3</text>
<text x="205.3" y="123.7">3</text>
<text x="230.7" y="123.7">3</text>
<text x="256.1" y="123.7">3</text>
<text x="140.3" y="127.9">PIN15</text>
<text x="164.1" y="126.5" transform="rotate(-90 164.1 126.5)">2</text>
<text x="168.7" y="127.9">14</text>
<text x="189.5" y="126.5" transform="rotate(-90 189.5 126.5)">2</text>
<text x="191.1" y="127.9">PIN13</text>
<text x="214.9" y="126.5" transform="rotate(-90 214.9 126.5)">2</text>
<text x="216.5" y="127.9">PIN12</text>
<text x="240.3" y="126.5" transform="rotate(-90 240.3 126.5)">2</text>
<text x="241.9" y="127.9">PIN16</text>
<text x="265.7" y="126.5" transform="rotate(-90 265.7 126.5)">2</text>
<text x="10.4" y="135.9">C</text>
<text x="285.4" y="135.9">C</text>
<text x="119.7" y="148.2">PIN1</text>
<text x="140.5" y="149.1">3</text>
<text x="148.1" y="149.1">4</text>
<text x="165.9" y="149.1">3</text>
<text x="173.5" y="149.1">4</text>
<text x="191.3" y="149.1">3</text>
<text x="198.9" y="149.1">4</text>
<text x="216.7" y="149.1">3</text>
<text x="224.3" y="149.1">4</text>
<text x="242.1" y="149.1">3</text>
<text x="249.7" y="149.1">4</text>
<text x="140.5" y="154.2">1</text>
<text x="148.1" y="154.2">2</text>
<text x="165.9" y="154.2">1</text>
<text x="173.5" y="154.2">2</text>
<text x="191.3" y="154.2">1</text>
<text x="198.9" y="154.2">2</text>
<text x="216.7" y="154.2">1</text>
<text x="224.3" y="154.2">2</text>
<text x="242.1" y="154.2">1</text>
<text x="249.7" y="154.2">2</text>
<text x="10.4" y="185.9">D</text>
<text x="285.4" y="185.9">D</text>
<text x="35" y="199.9">1</text>
<text x="85" y="199.9">2</text>
<text x="135" y="199.9">3</text>
<text x="185" y="199.9">4</text>
<text x="235" y="199.9">5</text>
<text x="285" y="199.9">6</text>
</g>
<g font-size="1.8" fill="#008484">
<text x="243.7" y="19.4">VDD</text>
<text x="49.4" y="27">VDD</text>
<text x="101.4" y="24.5">VDD</text>
<text x="135.7" y="28.3">VDD</text>
<text x="45" y="34.4">J1</text>
<text x="55.4" y="31.2">RE2</text>
<text x="55.7" y="33.5">12k</text>
<text x="109.4" y="30.1">U1</text>
<text x="110.6" y="32.7">PIC16F872-ISP</text>
<text x="247.5" y="30.1">Q6</text>
<text x="247.6" y="32.4">DTA114</text>
<text x="43.9" y="36.7">ICSP</text>
<text x="65.6" y="41.6">CE1</text>
<text x="87.4" y="39">MCLR/Vpp/THV</text>
<text x="103.5" y="39.3" transform="rotate(-90 103.5 39.3)">VDD</text>
<text x="110.8" y="39">AN0/RA0</text>
<text x="110.8" y="41.5">AN1/RA1</text>
<text x="135.3" y="37.9">RE1</text>
<text x="135.5" y="40.2">12k</text>
<text x="65.8" y="44.1">27p</text>
<text x="75.5" y="44.1">20 MHz</text>
<text x="87.4" y="46.6">OSC1/CLKIN</text>
<text x="105.8" y="46.6">Vref+/AN3/RA3</text>
<text x="106.3" y="44.1">Vref-/AN2/RA2</text>
<text x="225.5" y="47.5">Display</text>
<text x="247.1" y="42.9">R6</text>
<text x="247.3" y="45.3">270</text>
<text x="80.2" y="49.2">Y1</text>
<text x="87.4" y="51.7">OSC2/CLKOUT</text>
<text x="109.2" y="49.1">T0CKI/RA4</text>
<text x="110.8" y="51.7">AN4/RA5</text>
<text x="152" y="49.9">J3</text>
<text x="152.3" y="52.2">ANALOG IN 1</text>
<text x="224.5" y="49.8">LA-401VF</text>
<text x="49" y="58.7">GND</text>
<text x="62.9" y="58.7">GND</text>
<text x="70.7" y="55.5">CE2</text>
<text x="70.9" y="58.1">27p</text>
<text x="87.4" y="56.8">RC0/T10S0/T1CKI</text>
<text x="87.4" y="59.3">RC1/T1OSI</text>
<text x="111.5" y="56.8">INT/RB0</text>
<text x="114.8" y="59.3">RB1</text>
<text x="218.9" y="59.3">c</text>
<text x="218.9" y="56.8">b</text>
<text x="218.9" y="54.2">a</text>
<text x="234.7" y="56.8">C.A.</text>
<text x="234.7" y="54.2">C.A.</text>
<text x="67.2" y="65.1">VDD</text>
<text x="87.4" y="61.8">RC2/CCP1</text>
<text x="87.4" y="64.4">RC3</text>
<text x="110.3" y="64.4">PGM/RB3</text>
<text x="114.8" y="61.8">RB2</text>
<text x="152" y="60">J4</text>
<text x="152.3" y="62.3">ANALOG IN 2</text>
<text x="218.9" y="64.4">e</text>
<text x="218.9" y="61.8">d</text>
<text x="87.4" y="66.9">RC4</text>
<text x="87.4" y="69.5">RC5</text>
<text x="114.8" y="66.9">RB4</text>
<text x="114.8" y="69.5">RB5</text>
<text x="142.8" y="69.5">GND</text>
<text x="218.9" y="69.5">g</text>
<text x="218.9" y="66.9">f</text>
<text x="47.6" y="76">RE?</text>
<text x="56.2" y="76.6">J2</text>
<text x="70.5" y="76">RE2</text>
<text x="87.4" y="72">RC6/TX/CK</text>
<text x="87.4" y="74.5">RC7/RX/DT</text>
<text x="103.5" y="76.7" transform="rotate(-90 103.5 76.7)">VSS</text>
<text x="106" y="76.7" transform="rotate(-90 106 76.7)">VSS</text>
<text x="110.5" y="72">PGC/RB6</text>
<text x="110.5" y="74.5">PGD/RB7</text>
<text x="235.8" y="72">DP</text>
<text x="23.3" y="82.8">J5</text>
<text x="47.9" y="78.3">220</text>
<text x="53.2" y="78.9">MIDI OUT</text>
<text x="70.8" y="78.3">220</text>
<text x="21.1" y="85.2">PWR IN</text>
<text x="102.2" y="87.3">GND</text>
<text x="115.4" y="89.2">VDD</text>
<text x="211.9" y="89.2">VDD</text>
<text x="37.8" y="97.8">-</text>
<text x="50.3" y="97.8">+</text>
<text x="53.4" y="98.7">DE1</text>
<text x="79.8" y="98.7">Vin</text>
<text x="83.5" y="96.1">Feebback</text>
<text x="85.9" y="99.9">Output</text>
<text x="103.3" y="97.3">INDUCTOR</text>
<text x="106.3" y="101.1">LE1</text>
<text x="215.8" y="100">Q2</text>
<text x="33.7" y="105.7">GND</text>
<text x="71.9" y="103.8">CE3</text>
<text x="83.2" y="103.4" transform="rotate(-90 83.2 103.4)">GND</text>
<text x="89.5" y="103.4" transform="rotate(-90 89.5 103.4)">On</text>
<text x="111.9" y="103.8">CE4</text>
<text x="215.9" y="102.3">DTA114</text>
<text x="72.4" y="108.9">100 uF</text>
<text x="97.2" y="108.6" transform="rotate(-90 97.2 108.6)">DE1</text>
<text x="102.3" y="110" transform="rotate(-90 102.3 110)">1N1519</text>
<text x="108.6" y="110.2">330 uF</text>
<text x="215.3" y="110.3">R7</text>
<text x="215.5" y="112.6">270</text>
<text x="69.2" y="116.5">GND</text>
<text x="80.6" y="116.5">GND</text>
<text x="86.9" y="116.5">GND</text>
<text x="97.1" y="116.5">GND</text>
<text x="114.9" y="116.5">GND</text>
<text x="165" y="121.6">Q6</text>
<text x="165.1" y="123.9">DTA114</text>
<text x="190.4" y="121.6">Q5</text>
<text x="190.5" y="123.9">DTA114</text>
<text x="215.8" y="121.6">Q4</text>
<text x="215.9" y="123.9">DTA114</text>
<text x="241.2" y="121.6">Q3</text>
<text x="241.3" y="123.9">DTA114</text>
<text x="266.6" y="121.6">Q7</text>
<text x="266.7" y="123.9">DTA114</text>
<text x="165.6" y="135.5">LED</text>
<text x="165.7" y="133.2">LED4</text>
<text x="191" y="135.5">LED</text>
<text x="191.1" y="133.2">LED3</text>
<text x="216.4" y="135.5">LED</text>
<text x="216.5" y="133.2">LED2</text>
<text x="241.8" y="135.5">LED</text>
<text x="241.9" y="133.2">LED1</text>
<text x="267.2" y="135.5">LED</text>
<text x="267.3" y="133.2">LED5</text>
<text x="131.6" y="142.6">Dd4</text>
<text x="142.9" y="142.5">SW4</text>
<text x="157.6" y="142.6">D3</text>
<text x="168.3" y="142.5">SW3</text>
<text x="183" y="142.6">D2</text>
<text x="193.7" y="142.5">SW2</text>
<text x="208.4" y="142.6">D1</text>
<text x="219.1" y="142.5">SW1</text>
<text x="233.8" y="142.6">D5</text>
<text x="244.5" y="142.5">SW5</text>
<text x="132.7" y="145">D</text>
<text x="140.5" y="144.9">SW_DPST</text>
<text x="158.1" y="145">D</text>
<text x="160.7" y="145">GND</text>
<text x="165.9" y="144.9">SW_DPST</text>
<text x="183.5" y="145">D</text>
<text x="186.1" y="145">GND</text>
<text x="191.3" y="144.9">SW_DPST</text>
<text x="208.9" y="145">D</text>
<text x="211.5" y="145">GND</text>
<text x="216.7" y="144.9">SW_DPST</text>
<text x="234.3" y="145">D</text>
<text x="236.9" y="145">GND</text>
<text x="242.1" y="144.9">SW_DPST</text>
<text x="262.3" y="145">GND</text>
</g>
<g font-size="1.8" fill="#0000c2">
<text x="17.8" y="24.1">This side: New Circuit Added</text>
<text x="193" y="24.1">This side: Original FC-01 Hardare</text>
</g>
</svg>
